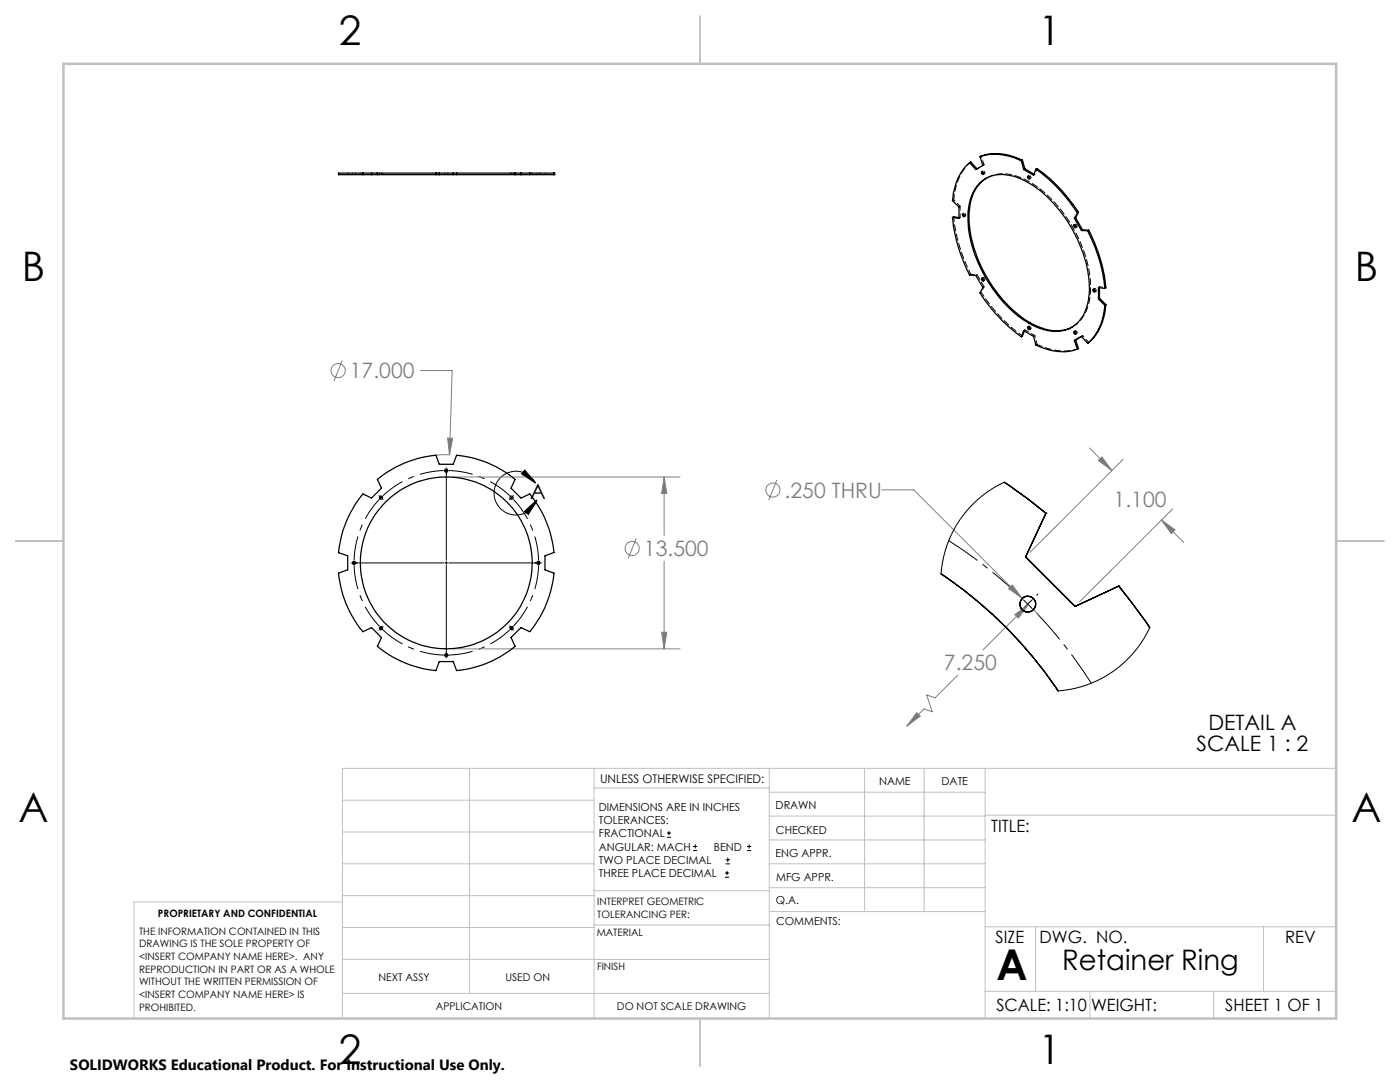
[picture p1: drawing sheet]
<svg xmlns="http://www.w3.org/2000/svg" width="279mm" height="216mm" viewBox="0 0 279 216" stroke-linecap="round" stroke-linejoin="round" font-family="sans-serif">
<g fill="none" stroke="#808080" stroke-width=".2">
<path d="M68.3 71.9l-1.6 4.1M83.9 73.9h6.3l-.5 16.8M89.3 87.4l1 .1-.6 3.2zM89.9 90.7l-3.3 .2M90.3 95.2h45.4M132.5 95.2l.6 3.3h-1.1zM132.5 95.2v11.7M155 95.8l-1.6 4M176 97.8h6.4l21.6 21.6M217.4 89.4l4.5 4.5M219.2 91.9l.7-.7 2 2.7zM224.2 91.7l-18.6 18.5"/>
<path d="M127 107.4l-1.6 4M132.5 112v17.5M201.3 117.4l.7-.7 2 2.7zM231.8 103.8l2.7 1.9-.7 .8zM231.8 103.8l4.5 4.5M234 101.5l-18.6 18.6M90.3 129.5h45.4M132 126.2h1.1l-.6 3.3zM191.1 134.7l-4.5 4.5-1.7-.5 1.2 3.3-1.7-.5-3.4 3.4M202.5 122.6l2.7-1.9-2 2.6zM205.2 120.7l-9 9M206 121.5l1.5 1.4"/>
<path d="M183 142.2l.7 .7-2.7 2z"/>
<circle cx="67.5" cy="74" r="1.41"/>
<circle cx="154.2" cy="97.8" r="1.41"/>
<circle cx="126.2" cy="109.4" r="1.4"/>
</g>
<g fill="none" stroke="#000" stroke-width=".2">
<path d="M75.6 98.9l.1 .1M75.8 99.1l.2 .2M76 99.3l-.2 .2M76 99.3l.2 .2M76.2 99.1l-.2 .2M76.4 99.7h.1M88.8 93.9h.5M89.1 93.3v.1M89.1 93.7v18.1M101.7 99.7h.1M101.9 99.1l.4 .4M102.3 99.1l-.4 .4"/>
<path d="M102.5 98.9l-.1 .1M104.7 93.8l2.2 2.6-2.8-1.9zM106.9 96.4a4.4 4.4 0 0 0-6.9-1.2 4.4 4.4 0 0 0 .6 6.9 4.4 4.4 0 0 0 6.5-2.3M70.1 112.3h.1M70.4 112.3h18.1M70.7 112.1v.5M88.8 112.3h.5M89.1 112.1v.5M89.1 112.8v18.2M89.6 112.3h18.1M104.7 102l2.4-2.2-1.7 2.9zM107.5 112.1v.5"/>
<path d="M108 112.3h.1M204.2 119.7l.9 .8M206 119.7l-.9 .8M207.2 118.5l-.3 .2M75.7 125.7h-.1M75.8 125.2l.2 .1M76 125.3l.2 .2M76 125.3l-.2 .2M76.2 125.2l-.2 .1M76.4 124.9v.1M88.8 130.7h.5M89.1 131.2v.1"/>
<path d="M101.7 124.9v.1M101.9 125.2l.4 .3M102.3 125.2l-.4 .3M102.4 125.7h.1M203.3 122.3l-.2 .3M205.1 120.5l.9 1M205.1 120.5l-.9 1M133.1 167.1h.8M133.1 166.2h.8M133.5 165.8v.9M138.3 169.7h.8M138.3 168.9h.8"/>
<path d="M138.7 168.5v.8M144.7 175h.8M144.7 174.2h.8M144.8 172.4h.9M144.8 171.6h.9M145.1 173.8v.8M145.2 171.1v.9M149.1 169.7h.8M149.1 168.9h.8M149.5 168.5v.8"/>
</g>
<path d="M75.7 99.6a18.4 18.4 0 0 0-5 12.2M88.6 93.9a18.4 18.4 0 0 0-12.2 5M101.7 98.9a18.4 18.4 0 0 0-12.1-5M70.7 112.8a18.4 18.4 0 0 0 5 12.2M107.5 111.8a18.4 18.4 0 0 0-5-12.2M76.4 125.7a18.4 18.4 0 0 0 12.2 5M89.6 130.7a18.4 18.4 0 0 0 12.1-5M102.5 125a18.4 18.4 0 0 0 5-12.2" fill="none" stroke="#000" stroke-width=".2" stroke-dasharray="15.2 1.3 1.3 1.3" stroke-dashoffset="10.4" stroke-linecap="butt"/>
<path d="M203.3 118.8a91.8 91.8 0 0 0-14-10.9M217.8 136.3l-.1-.1a92.2 92.2 0 0 0-10.8-13.8" fill="none" stroke="#000" stroke-width=".2" stroke-dasharray="15.2 1.3 1.3 1.3" stroke-dashoffset="8.3" stroke-linecap="butt"/>
<g fill="none" stroke="#c0c0c0" stroke-width=".2">
<path d="M68.3 159.7h50.3M93.7 153.3v44.9M118.6 153.3v49.9M118.6 157.2h34.9M153.5 153.3v49.9M153.5 158.1h43.1M172.5 153.3v28.6M184.4 153.3v28.6M196.6 153.3v49.9M266.7 153.3h-198.4v49.9M68.3 178.7h50.3M68.3 172.4h50.3"/>
<path d="M68.3 166h50.3M68.3 180h-41.6v23.2M118.6 177.7h35M153.5 167.6h43.1M153.5 162.8h43.1M153.5 172.4h43.1M153.5 177.1h43.1M196.6 162.7h70.1M68.3 198.2h85.2M68.3 191.4l85.2 .1M68.3 185.1h50.3M118.6 184.6h35"/>
<path d="M153.6 181.9h43M196.6 197.8h70.1M196.6 184.9h70.1M206.7 184.9v12.9M217.5 197.8v5.4M242.2 197.8v5.4M252.2 184.9v12.9"/>
</g>
<path d="M139.7 3.2v9.5M3.1 107.9h9.6M266.7 107.9h9.5M139.7 203.2v9.6" fill="none" stroke="#c0c0c0" stroke-width=".25"/>
<path d="M12.7 12.7h254v190.5h-254z" fill="none" stroke="#c0c0c0" stroke-width=".5"/>
<path d="M104.7 93.8l2.2 2.6-2.8-1.9zM104.7 102l2.4-2.2-1.7 2.9z" fill="#000"/>
<path d="M89.3 87.4l.4 3.3 .6-3.2zM132.5 95.2l.6 3.3h-1.1zM132 126.2h1.1l-.6 3.3zM201.3 117.4l2.7 2-2-2.7zM231.8 103.8l2.7 1.9-.7 .8zM219.2 91.9l.7-.7 2 2.7zM202.5 122.6l2.7-1.9-2 2.6zM183 142.2l.7 .7-2.7 2z" fill="#808080"/>
<g fill="none" stroke="#000" stroke-width=".25">
<path d="M72.4 34.5h-4.8v.4h4.8M72.4 34.9h2.9M72.4 34.5h2.9M72.4 34.5v.4M74.2 34.5v.4M75.3 34.9h11.7M75.3 34.5h11.7M75.3 34.5v.4M87 34.9h4.1M87 34.5h4.1M87 34.5v.4M87.7 34.5v.4"/>
<path d="M90.5 34.5v.4M91.1 34.9h11.7M91.1 34.5h11.7M91.1 34.5v.4M102.8 34.9h2.9M102.8 34.5h2.9M102.8 34.5v.4M104 34.5v.4M105.7 34.9h4.9M105.7 34.5h4.9M105.7 34.5v.4M110.6 34.9h.1"/>
<path d="M110.6 34.5h.1M110.6 34.5v.4M193.5 32.5a10.8 10.8 0 0 0-3.4 7.5l1.3 1.3v2.3l-1.3-.2M193.5 32.5l.2-.2 1.3 1.4M195.3 36.8a6.8 6.8 0 0 1 7.5-1.5 22.8 22.8 0 0 1 11.5 11 22.5 22.5 0 0 1 2.9 13.4 6.9 6.9 0 0 1-5.6 6.4 12.1 12.1 0 0 1-8.5-3.1 27.4 27.4 0 0 1-9.9-19 10.2 10.2 0 0 1 2.1-7.2zM195.6 31.3a10.9 10.9 0 0 1 8.2 .8M195.6 31.3a10.3 10.3 0 0 1 8.4 .7M195.6 31.3l.5 1.7-1.4 .8-1.2-1.3M195.9 34.3a.26 .26 0 0 1 .3 .1 .26 .26 0 0 1-.1 .4zM196.1 34.3l.2 .3M196.8 35.6a8.3 8.3 0 0 0-3.4 7 26.6 26.6 0 0 0 8.4 18.9 14.1 14.1 0 0 0 9.5 4.5l1.4-.2 1.3-.5M203.8 32.1l.5 1.7"/>
<path d="M204 32l-.2 .1M204 32l.5 1.7M204.5 33.7l-.2 .1M204.5 33.7l1.8 1M205.1 35.2a.31 .31 0 0 1 .4 .2 .31 .31 0 0 1-.2 .3l-.2-.2zM205.3 35.2l.2 .4M206.7 33.8a32 32 0 0 1 8.3 8.7M206.7 33.8l.3-.1a31.3 31.3 0 0 1 8.2 8.7M206.7 33.8l-.4 1.2-2-1.2M190.1 43.4a31.7 31.7 0 0 0 3.4 11.5l1.2 .1 1.4 2.4-.5 1.1a32.1 32.1 0 0 0 8.2 8.7M190.1 43.4l.2-.1 1.1 .1M192.1 42.7h.1a.27 .27 0 0 1 .3 .2 .27 .27 0 0 1-.2 .3l-.2-.3z"/>
<path d="M192.3 42.7l.2 .4M195.9 55.6a.28 .28 0 0 1 .3 .1 .28 .28 0 0 1-.1 .4zM196.1 55.5l.2 .4M214.3 44.9a.28 .28 0 0 1 .3 .2 .28 .28 0 0 1-.1 .3zM214.4 43.6l1.4 2.4M214.5 44.9l.2 .4M214.7 43.5l-.3 .1M214.7 43.5l1.3 2.4M215 42.5l-.6 1.1M215.2 42.4l-.2 .1M215.2 42.4l-.5 1.1M215.8 46h1.3"/>
<path d="M216 45.9l-.2 .1M216 45.9h1.3M217.1 46a31.6 31.6 0 0 1 3.4 11.6M217.3 45.9a31.7 31.7 0 0 1 3.4 11.5l-.2 .2M217.3 45.9l-.2 .1M218.2 57.7a.3 .3 0 0 1 .3 .2 .3 .3 0 0 1-.1 .4l-.3-.4zM218.3 57.7l.2 .4M219.2 59.7l1.3 1.2M219.4 59.5l-.2 .2M219.4 57.4v2.1M219.4 59.5l1.3 1.3M220.5 57.6l-1.3-.2v2.3"/>
<path d="M203.8 67.2l.5-1.2 2 1.1 .4 1.8a10.7 10.7 0 0 0 8.3 .8M204.4 66.1l-.4 1-.2 .1M205.1 65.3a.28 .28 0 0 1 .3 .1 .28 .28 0 0 1-.1 .4zM205.3 65.3l.2 .4M214.3 66.2a.26 .26 0 0 1 .4 .1 .26 .26 0 0 1-.2 .4l-.2-.3zM214.4 67.9l1.4-.8 1.3 1.4M214.4 67.9l.6 1.8M214.4 67.9l.3-.1 .5 1.8-.2 .1M214.5 66.2l.2 .4M220.5 60.9a10.8 10.8 0 0 1-3.4 7.6M220.7 60.8a10.5 10.5 0 0 1-3.6 7.7M220.7 60.8l-.2 .1"/>
<path d="M75.3 95.7a21 21 0 0 1 11.7-4.9l.7 1.8h2.8l.6-1.8a21 21 0 0 1 11.7 4.9l-.8 1.7 2 2 1.7-.8a22 22 0 0 1 4.9 11.6l-1.8 .7v2.8l1.8 .7a21.7 21.7 0 0 1-4.9 11.6l-1.7-.8-2 2 .8 1.8a21.7 21.7 0 0 1-11.7 4.8l-.6-1.8h-2.8l-.7 1.8a21.7 21.7 0 0 1-11.7-4.8l.8-1.8-1.9-2-1.8 .8a21.4 21.4 0 0 1-4.8-11.6l1.8-.7v-2.8l-1.8-.6a21.6 21.6 0 0 1 4.8-11.7l1.8 .8 1.9-2zM200.4 96.2l4.7 3.4 3.6 2.8M187.8 114.5a84.8 84.8 0 0 1 23.4 23.4M204.7 111.1h.1M204.7 111.1l9.9 9.9M208.7 102.4h.1M208.7 102.4l-4 8.7M223.3 116.9l2.8 3.6 3.3 4.7M223.3 116.9h.1M223.3 116.9l-8.7 4.1M214.6 121h.1"/>
<circle cx="76" cy="99.3" r=".32"/>
<circle cx="89.1" cy="93.9" r=".32"/>
<circle cx="102.1" cy="99.3" r=".32"/>
<circle cx="70.6" cy="112.3" r=".32"/>
<circle cx="89.1" cy="112.3" r="17.2"/>
<circle cx="107.5" cy="112.3" r=".31"/>
<circle cx="76" cy="125.3" r=".32"/>
<circle cx="89.1" cy="130.7" r=".33"/>
<circle cx="102.1" cy="125.4" r=".32"/>
<circle cx="205.1" cy="120.5" r="1.59"/>
</g>
<g fill="none" stroke="#000" stroke-width=".2" stroke-dasharray="1.3 .6">
<path d="M67.6 34.8v-.3M69.4 34.8v-.3M70.3 34.5v.3M71 34.8v-.3M71.9 34.5v.3M72.4 34.8v-.3M75.3 34.8v-.3M75.7 34.5v.3M76.1 34.8v-.3M76.4 34.8v-.3M87 34.8v-.3M88.8 34.5v.3"/>
<path d="M89.4 34.8v-.3M91.1 34.8v-.3M101.8 34.5v.3M102 34.8v-.3M102.4 34.8v-.3M102.8 34.8v-.3M105.7 34.8v-.3M106.2 34.8v-.3M107.2 34.5v.3M107.8 34.8v-.3M108.8 34.8v-.3M194.8 33.8l.2-.1"/>
<path d="M195 33.7h.1M196.2 33l.2-.1M196.2 34.1l-.3 .1M196.3 34.8l.2-.1M197 35.5l-.3 .1M205.4 35l-.3 .1M205.5 35.7l.2-.1M206.3 35l.2-.2M206.5 34.8l-.1-.1M190.1 40l.2-.1M191.4 41.3l.2-.1M191.4 43.6l.2-.2"/>
<path d="M191.6 43.4h-.2M192.3 42.5l-.2 .2M192.4 43.2l.3-.1M193.5 54.9l.3-.1M194.8 54.9l.2-.1M195.6 58.4l.2-.1M196.2 57.4l.2-.2M196.2 55.4l-.3 .1M196.3 56.1l.2-.2M196.3 55.9h.2M214.6 44.7l-.1 .2M214.6 44.7l-.2 .2"/>
<path d="M214.7 45.4l.2-.1M218.4 57.6l-.2 .1M218.5 58.3l.2-.2M218.6 57.6l-.3 .1M219.2 57.4l.2-.2M219.4 57.4v-.2M204.3 66l.2-.2M204.5 66v-.2M205.4 65.1l-.3 .1M205.5 65.8l.2-.2M205.5 65.6l.3-.1M206.3 67.1l.2-.1"/>
<path d="M206.8 68.8l.2-.1M213.9 65.3l.2-.1M214.6 66l-.2 .1M214.7 66.7l.2-.1M214.7 66.5h.3l-.1-.3M214.9 66.2l-.2-.2-.2 .1M215.8 67.1l.3-.1"/>
</g>
<path d="M214 65.2a8 8 0 0 0 3.6-6.8 26.1 26.1 0 0 0-7-17.9 16 16 0 0 0-10.1-5.8 6.3 6.3 0 0 0-3.7 .8" fill="none" stroke="#000" stroke-width=".2" stroke-dasharray="1.3 .6" stroke-dashoffset="-.2"/>
<path d="M196.5 55.9a.28 .28 0 0 0 0-.4 .28 .28 0 0 0-.4 0M214.7 45.3h.1a.29 .29 0 0 0 .1-.4 .29 .29 0 0 0-.3-.2" fill="none" stroke="#000" stroke-width=".2" stroke-dasharray="1.3 .6" stroke-dashoffset=".5"/>
<path d="M196.3 34.6l.1 .1a.25 .25 0 0 0 .1-.4 .25 .25 0 0 0-.4 0M205.5 35.6h.1a.25 .25 0 0 0 .1-.4 .25 .25 0 0 0-.4 0M207 33.6l-.5 1.2M192.5 43.1h.1a.26 .26 0 0 0 .1-.4 .26 .26 0 0 0-.4 0M193.8 54.8h1.2M196.4 57.2l-.6 1.1M219.4 57.2l1.3 .2" fill="none" stroke="#000" stroke-width=".2" stroke-dasharray="1.3 .6" stroke-dashoffset=".6"/>
<path d="M191.6 41.2v2.2M218.6 58.1a.3 .3 0 0 0 .2-.3 .3 .3 0 0 0-.2-.2M204.5 65.8l2 1.2M205.8 65.5a.26 .26 0 0 0-.2-.3 .26 .26 0 0 0-.3 0" fill="none" stroke="#000" stroke-width=".2" stroke-dasharray="1.3 .6" stroke-dashoffset=".4"/>
<path d="M190.3 39.9l1.3 1.3M195.8 31.1l.6 1.8M206.5 67l.5 1.7M216.1 67l1.2 1.3" fill="none" stroke="#000" stroke-width=".2" stroke-dasharray="1.3 .6" stroke-dashoffset=".9"/>
<path d="M196.4 32.9l-1.4 .8" fill="none" stroke="#000" stroke-width=".2" stroke-dasharray="1.3 .6" stroke-dashoffset=".8"/>
<path d="M193.8 32.3a10.7 10.7 0 0 0-3.5 7.6M195 54.8l1.4 2.4M207 68.7a10.7 10.7 0 0 0 8.2 .8" fill="none" stroke="#000" stroke-width=".2" stroke-dasharray="1.3 .6" stroke-dashoffset=".2"/>
<path d="M190.3 43.2a31.6 31.6 0 0 0 3.5 11.6M195.8 58.3a31.6 31.6 0 0 0 8.3 8.7" fill="none" stroke="#000" stroke-width=".2" stroke-dasharray="1.3 .6" stroke-dashoffset=".3"/>
<path d="M200.4 96.2l-2.1 1.2-2.4 1.6-2.2 2-2 2.5-1.4 2.4-1.3 2.9-.9 3.1-.3 2.6M229.4 125.2l-1 2-1.7 2.6-2 2.1-2.4 2-2.5 1.5-2.8 1.2-3.1 .9-2.7 .4" fill="none" stroke="#000" stroke-width=".2"/>
<text font-size="8.5" x="198.9" y="195.5">A</text>
<g font-size="8.1">
<text x="67.6" y="8.9">2</text>
<text x="207.3" y="8.9">1</text>
<text x="4.4" y="56.2">B</text>
<text x="270.4" y="56.2">B</text>
<text x="3.7" y="164.1">A</text>
<text x="269.7" y="164.1">A</text>
<text x="67.6" y="212.4">2</text>
<text x="207.3" y="212.4">1</text>
</g>
<text font-size="5.6" x="212" y="193.5">Retainer Ring</text>
<g font-size="4.2" fill="#808080">
<text x="69.8" y="75.5">17.000</text>
<text x="156.6" y="99.3">.250 THRU</text>
<text x="222.3" y="101.1">1.100</text>
<text x="128.5" y="111">13.500</text>
<text x="188.4" y="133.8">7.250</text>
</g>
<g font-size="4.2">
<text x="105.8" y="99.6">A</text>
<text x="238.8" y="149.8">SCALE 1 : 2</text>
<text x="241.2" y="145.7">DETAIL A</text>
</g>
<g font-size="3.4">
<text x="197.8" y="166">TITLE:</text>
<text x="198.7" y="188.1">SIZE</text>
<text x="207.5" y="188.1">DWG. NO.</text>
<text x="256.5" y="188.2">REV</text>
<text x="198.8" y="201.7">SCALE: 1:10</text>
<text x="217.7" y="201.8">WEIGHT:</text>
<text x="244.5" y="201.7">SHEET 1 OF 1</text>
</g>
<text font-size="3" x="14" y="213.5">SOLIDWORKS Educational Product. For Instructional Use Only.</text>
<text font-size="2.4" x="119.8" y="156.2">UNLESS OTHERWISE SPECIFIED:</text>
<g font-size="2.2">
<text x="119.5" y="161.8">DIMENSIONS ARE IN INCHES</text>
<text x="154.8" y="161.4">DRAWN</text>
<text x="175.4" y="156.6">NAME</text>
<text x="187.9" y="156.7">DATE</text>
<text x="119.5" y="164.4">TOLERANCES:</text>
<text x="119.5" y="167.1">FRACTIONAL</text>
<text x="154.9" y="166.3">CHECKED</text>
<text x="119.5" y="169.7">ANGULAR: MACH</text>
<text x="119.5" y="172.4">TWO PLACE DECIMAL</text>
<text x="142.5" y="169.7">BEND</text>
<text x="154.8" y="171">ENG APPR.</text>
<text x="119.5" y="175">THREE PLACE DECIMAL</text>
<text x="154.9" y="175.7">MFG APPR.</text>
<text x="154.9" y="180.4">Q.A.</text>
<text x="154.9" y="184.6">COMMENTS:</text>
</g>
<g font-size="2.1">
<text x="75.5" y="195.7">NEXT ASSY</text>
<text x="100.9" y="195.7">USED ON</text>
<text x="86.9" y="201.5">APPLICATION</text>
<text x="123.1" y="201.6">DO NOT SCALE DRAWING</text>
</g>
<g font-size="2">
<text x="31.5" y="182.9">PROPRIETARY AND CONFIDENTIAL</text>
<text x="119.2" y="180.6">INTERPRET GEOMETRIC</text>
<text x="119.2" y="183.1">TOLERANCING PER:</text>
<text x="27.8" y="186.5">THE INFORMATION CONTAINED IN THIS</text>
<text x="27.8" y="189">DRAWING IS THE SOLE PROPERTY OF</text>
<text x="27.8" y="191.6">&lt;INSERT COMPANY NAME HERE&gt;. ANY</text>
<text x="119.1" y="186.7">MATERIAL</text>
<text x="27.8" y="194.1">REPRODUCTION IN PART OR AS A WHOLE</text>
<text x="27.8" y="196.6">WITHOUT THE WRITTEN PERMISSION OF</text>
<text x="119.1" y="193.5">FINISH</text>
<text x="27.8" y="199.1">&lt;INSERT COMPANY NAME HERE&gt; IS</text>
<text x="27.8" y="201.7">PROHIBITED.</text>
</g>
</svg>
